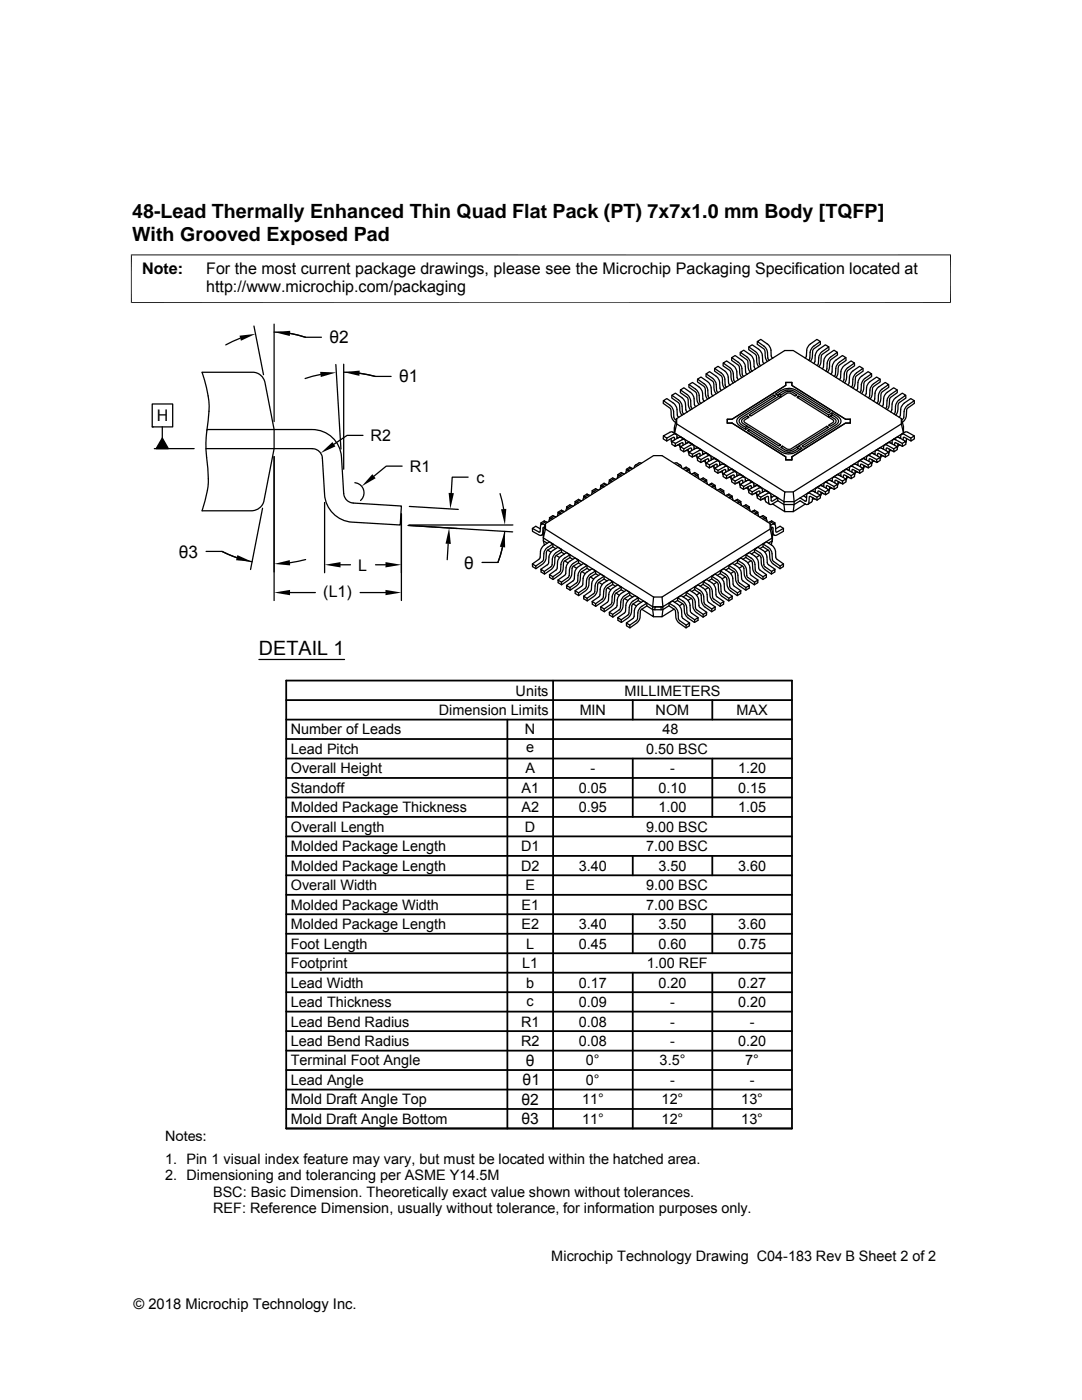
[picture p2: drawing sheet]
<svg xmlns="http://www.w3.org/2000/svg" width="216mm" height="279mm" viewBox="0 0 216 279" stroke-linecap="round" stroke-linejoin="round" font-family="sans-serif">
<g fill="none" stroke="#000" stroke-width=".25">
<path d="M40.3 74.3h10.1a2.53 2.53 0 0 1 2.5 2l1.8 9.4v3.8l-2 10.4a2.55 2.55 0 0 1-2.5 2h-9.9a18.8 18.8 0 0 0 .9-10.6 24.2 24.2 0 0 1 .3-7.3 18.4 18.4 0 0 0-1.2-9.7zM47.9 67.5l-2.9 1.3M50.7 65.1l1.9 9.7M54.7 64.7v19.4M54.7 66.3a19.7 19.7 0 0 1 6.3 1M57.9 66.5l3 .8M61 67.3h3.1M63.9 74.7l-3 .8M67 72.7l1 16.9M68.6 72.7v20.9M68.6 74.3l3.8 .3 2.5 .5M71.8 74.5l3.1 .6h3.1"/>
<path d="M132.4 80l-.1 .5 1.3 .9a1.83 1.83 0 0 1 .3 1.5 1.8 1.8 0 0 0 .9 1.4M134.1 78.9l-.1 .5 1.3 .9 .3 .4a3.2 3.2 0 0 0 .5 2.2M135.8 77.8l-.1 .6 1.4 .9a1.81 1.81 0 0 1 .2 1.5l.5 1M137.5 76.8v.5l1.2 .9a1.98 1.98 0 0 1 .4 1.5l.4 1M139.2 75.7v.5l1.3 .9a2.03 2.03 0 0 1 .3 1.5l.4 1.1M140.9 74.6v.5l1.3 1a1.9 1.9 0 0 1 .3 1.4l.4 1.1M142.2 79l-.2-.4-.1-1.4-.4-.7-1.6-1.3-.7 .5 1.4 1 .4 .4 .2 .6 .1 1.3 .3 .4M142.6 73.5v.6l1.3 .9a2.01 2.01 0 0 1 .3 1.5l.4 1M143.3 78.3h.1M144 77.9l-.3-.3-.1-1.4-.2-.6-.5-.5-1.3-.9-.7 .4 1.3 .9 .5 .6 .2 .5 .1 1.3 .3 .4M144.3 72.5v.5l1.3 .9a1.96 1.96 0 0 1 .3 1.5l.4 1M144.9 77.3h.1"/>
<path d="M145.6 76.8l-.2-.4-.1-1.3-.2-.5-.4-.5-1.4-1-.7 .4 1.3 .9 .5 .6 .2 .5 .1 1.4 .2 .4M145.6 76.8h.1M146 71.4v.5l1.3 1a1.89 1.89 0 0 1 .3 1.5l.4 1M147.3 75.8h.1M147.3 75.8l-.2-.5a2.82 2.82 0 0 0-.3-1.8l-.5-.6-1.3-.9-.7 .5 1.3 .9a1.74 1.74 0 0 1 .7 1.2l.1 1.2 .3 .4M147.7 70.3v.5l1.3 1 .2 .3a3.2 3.2 0 0 0 .5 2.2M149.1 74.7l-.3-.4-.2-1.6-.5-.7-1.4-1-.7 .4 1.4 1 .4 .4 .2 .6 .1 1.3 .3 .4M149.1 74.7h.1M149.4 69.2v.6l1.3 .9 .2 .4a3.4 3.4 0 0 0 .5 2.1M150.7 73.6h.1M150.7 73.6l-.2-.4a2.82 2.82 0 0 0-.3-1.9l-.5-.5-1.3-.9-.7 .4 1.3 .9 .5 .6 .2 .5 .1 1.4 .3 .4M151.1 68.2v.5l1.3 .9a1.99 1.99 0 0 1 .3 1.5l.4 1"/>
<path d="M151.8 73h.1M152.5 72.6l-.3-.4-.1-1.4-.2-.5-.5-.6-1.3-.9-.7 .4 1.5 1.1 .3 .4 .2 .5 .1 1.4 .3 .4M153.5 71.9h.1M154.2 71.5l-.3-.5a2.8 2.8 0 0 0-.3-1.8l-.4-.5-1.4-1-.7 .5 1.3 .9 .5 .5 .2 .6 .1 1.4 .3 .3M154.4 78.8l.2 .3M155.4 78.6l-.4 .2M155.8 78.8v.4l-.4-.1M156.8 76.3h1.2v.6l10.7 6.8h1M156.8 76.9l-10.7 6.8h-1v.7M156.8 76.3v.6M159 79.3l.4-.2 5.9 3.7 .7-.4 .6 .4a1.71 1.71 0 0 1 1.2 1.3l-.2 .4-.4 .5-6.8 4.3-.4-.3 6.9-4.2 .3-.4a.89 .89 0 0 0-.6-1.2l-.6-.4-.3 .2 .8 .6 .3 .4-.3 .5-.8 .6-.4-.2 1-.7-.1-.4zM159.4 79.1l-.2 .3"/>
<path d="M160.7 71.5l.2-.4 .2-1.6 .5-.8 1.4-1 .7 .5-1.5 1-.3 .4-.2 .6-.1 1.3-.3 .4M162.4 72.5l.2-.4a2.82 2.82 0 0 1 .3-1.8l.5-.6 1.3-.9 .7 .4-1.3 .9-.5 .6-.2 .5-.1 1.4-.3 .4M163.7 68.2v.5l-1.3 .9-.2 .3-.1 1.6-.4 .6M164.1 73.6l.2-.4 .2-1.6 .5-.7 1.4-1 .7 .4-1.3 .9-.5 .6-.2 .5-.1 1.3-.3 .4M165.4 69.2v.6l-1.4 1-.1 .3a3.3 3.3 0 0 1-.5 2.1M165.8 74.7l.2-.5a2.79 2.79 0 0 1 .3-1.8l.5-.5 1.3-.9 .7 .4-1.3 .9-.5 .5-.2 .6-.1 1.3-.2 .4M167.1 70.3v.5l-1.3 1a1.98 1.98 0 0 0-.3 1.4l-.4 1.1M167.5 75.8l.2-.4 .1-1.4 .4-.7 1.6-1.3 .7 .5-1.7 1.3-.3 .7-.1 1.3-.3 .4M168.8 71.4v.5l-1.3 .9a1.88 1.88 0 0 0-.3 1.5l-.4 1M169.2 76.8l.2-.3 .1-1.4 .4-.8 1.6-1.2 .7 .4-1.3 .9-.5 .6-.2 .5-.1 1.4-.2 .3M170.5 72.5v.5l-1.3 .9a1.85 1.85 0 0 0-.3 1.4l-.4 1.1M170.9 77.9l.2-.4 .1-1.2a1.87 1.87 0 0 1 .7-1.2l1.3-.9 .7 .4-1.4 1-.4 .5-.2 .5-.1 1.3-.2 .4"/>
<path d="M172.2 73.5v.6l-1.4 1a1.84 1.84 0 0 0-.2 1.4l-.4 1M172.6 79l.2-.5 .1-1.3 .4-.7 1.6-1.3 .7 .5-1.4 1-.4 .4-.2 .6-.1 1.3-.2 .4M173.9 74.6v.5l-1.3 1a1.54 1.54 0 0 0-.3 1.5l-.4 .9M175.6 75.7v.5l-1.3 .9-.2 .4a3.3 3.3 0 0 1-.5 2.1M177.3 76.8l.1 .5-1.3 .9a1.77 1.77 0 0 0-.3 1.4l-.5 1.1M179 77.8v.6l-1.3 .9-.2 .4a3.4 3.4 0 0 1-.5 2.1M180.7 78.9l.1 .5-1.3 .9a1.83 1.83 0 0 0-.3 1.5l-.4 1M182.4 80l.1 .5-1.3 .9-.3 .5a2.3 2.3 0 0 1-.8 2.4h-.1M30.4 80.6h4.1v4.6h-4.1zM30.4 85.2h.1M30.8 89.5h7.9M32.4 85.2v2.2"/>
<path d="M32.4 87.4l1.2 2.1h-2.4zM41.3 85.7h21a5.8 5.8 0 0 1 5.8 5.5l.5 7.3a2.03 2.03 0 0 0 1.9 1.9l9.6 .6-.2 3.8-9.6-.6a5.9 5.9 0 0 1-5.5-5.5l-.5-7.3a2.03 2.03 0 0 0-2-1.9h-21.2M54.7 91.1v28.7M70.8 96.3a2.04 2.04 0 0 1 1.7 1.4 2.04 2.04 0 0 1-.6 2.2M72.4 86.9h-3.1l-2.7 1.8M80.2 93h-3.1l-2.5 2M93.4 95.2h-3.2l-.2 3.2M99.8 98.5l.7 3.1M115.8 99.9l-.4-.2-.7 .4 .1 .3M116.1 99.9h-.5l-.7 .5M116.5 99l.2 .2M117.1 99.3a.46 .46 0 0 0-.5 0 .46 .46 0 0 0-.2 .5"/>
<path d="M117.5 98.8l-.4-.2-.6 .4v.3M117.8 98.9l-.5-.1-.8 .5M118.2 97.9l.2 .2M118.8 98.2h-.5l-.1 .1-.1 .4M119.2 97.7l-.3-.2-.7 .4v.4M119.5 97.8l-.5-.1-.7 .5M119.9 96.9l.2 .1M120.5 97.2a.45 .45 0 0 0-.5-.1 .45 .45 0 0 0-.2 .5M120.9 96.6l-.4-.2-.6 .5v.3M121.2 96.7l-.4-.1-.8 .5M121.6 95.8l.2 .1M122.2 96.1a.44 .44 0 0 0-.5 0 .44 .44 0 0 0-.2 .5"/>
<path d="M122.6 95.6l-.3-.2-.7 .4v.3M122.9 95.7l-.5-.1-.7 .5M123.3 94.7l.2 .2M123.9 95l-.4-.1-.2 .2-.1 .4M124.3 94.5l-.3-.2-.7 .4v.3M124.6 94.6l-.4-.1-.8 .5M125 93.7l.2 .1M125.6 94a.44 .44 0 0 0-.5-.1 .44 .44 0 0 0-.2 .5M126 93.4l-.3-.2-.7 .5v.3M126.3 93.5l-.4-.1-.8 .5M127.3 92.9a.46 .46 0 0 0-.5-.1 .46 .46 0 0 0-.2 .5M128 92.5l-.4-.1-.8 .4"/>
<path d="M132.4 87l-.1 .6 .7 .4 .1-.6M133.9 87.5l.2 .8M134.1 88.1l-.1 .6 .7 .4 .1-.6M134.6 92.5l.4-.1 .8 .4M134.6 86.1v.3M134.6 87.8v-.5l-.2-.1-1.4 .8M134.6 85.3v.8M134.9 86.7l-.9-.5-1.6 .8 .7 .4 1.2-.7a.45 .45 0 0 1 .5-.1 .45 .45 0 0 1 .3 .5v.4M135 83.5l21.6-13.5h1.7l21.6 13.5 .4 1.6v1.3M135 84.6v-1.1l-.4 1.6v1.4M135.1 87.3l.2 .1M135.2 92.9a.47 .47 0 0 1 .6-.1 .47 .47 0 0 1 .2 .6"/>
<path d="M135.4 88.8l.2 .1M135.4 83.3l-.3-.4-.1-1.6-.5-.8-1.4-1-.7 .5 1.3 .9 .5 .5a2.82 2.82 0 0 1 .3 1.8l.1 .4 .3 .2M135.5 87.3l.2-.2 .7 .5M135.6 88.6l.2 .8M135.6 88.6l-.5 .3M135.8 89.2l-.1 .5 .7 .5 .1-.6M136.2 93.5l.5-.1 .8 .5M136.3 88.9v-.5l-.2-.1-1.4 .8M136.4 87.6h.1M136.6 93.4l.3-.2 .7 .5v.3M136.6 87.7l-.9-.5-1.6 .9 .7 .4 1.6-.8 .4 .3v.6M136.8 88.3l.2 .2"/>
<path d="M136.9 94l.6-.1 .2 .5M137.1 89.9l.3 .1M137.1 82.2l-.3-.4v-1.3l-.4-.8-1.6-1.2-.7 .4 1.4 1 .4 .5 .2 .5 .1 1.3 .2 .4M137.1 82.2h.1M137.2 88.4l.3-.2 .6 .5M137.3 89.7l.2 .8M137.3 89.7l-.5 .3M137.5 90.2v.6l.6 .4 .1-.5M137.6 93.7l-.3 .1M138 94.6l.4-.1 .8 .5M138 89.9v-.4l-.2-.1-1.4 .8M138.1 81.6h.1"/>
<path d="M138.1 88.6v.1M138.3 94.5l.3-.2 .7 .4v.3M138.3 88.8l-.7-.4-.3-.1-1.5 .9 .7 .4 1.3-.7a.44 .44 0 0 1 .4-.1 .44 .44 0 0 1 .3 .4v.4M138.5 91l.5-.3 .2 .9M138.5 89.4l.2 .1M138.6 95a.47 .47 0 0 1 .6 0 .47 .47 0 0 1 .2 .5M138.8 90.9l.2 .2M138.8 81.1l-.2-.4-.2-1.5-.4-.7-1.5-1.1-.7 .4 1.4 1 .4 .5a2.82 2.82 0 0 1 .3 1.8l.2 .5M138.8 81.1h.1M138.9 89.5l.3-.2 .6 .5M139.2 91.3v.6l.6 .4 .1-.6M139.3 94.7l-.3 .2"/>
<path d="M139.7 95.7l.4-.1 .8 .5M139.7 91l-.1-.5-1.5 .7M139.8 89.7h.1M140 95.6l.3-.2 .7 .4v.3M140 89.9l-.9-.5-1.6 .8 .7 .5 1.7-.9 .3 .3v.6M140.2 90.5l.2 .1M140.3 96.1h.7l.1 .5M140.5 92l.3 .2M140.5 80.1h.1M140.5 80.1l-.2-.4-.1-1.4-.4-.8-1.6-1.2-.7 .5 1.3 .8 .5 .6 .2 .5 .1 1.4 .3 .4M140.6 90.5l.3-.2 .6 .5M140.7 91.8l.2 .8"/>
<path d="M140.7 91.8l-.5 .3M140.9 92.4v.5l.6 .5 .1-.6M141 95.8l-.3 .1M141.4 96.8l.4-.2 .8 .5M141.4 92.1v-.5l-.2-.1-1.4 .8M141.5 90.8h.1M141.7 96.6l.3-.2 .7 .5v.3M141.7 91l-.9-.5-1.6 .8 .7 .4 1.3-.7a.46 .46 0 0 1 .4-.1 .46 .46 0 0 1 .3 .5v.4M141.9 91.6l.2 .1M142 97.2l.7-.1 .1 .6M142.2 93.1l.3 .1M142.3 91.6l.3-.2 .7 .5"/>
<path d="M142.5 92.9l.1 .8M142.5 92.9l-.6 .3M142.6 93.5v.5l.7 .4v-.5M142.7 96.9l-.2 .1M143.1 97.8l.5-.1 .7 .5M143.1 93.2v-.5l-.2-.1-1.4 .8M143.3 91.8l-.1 .1M143.4 97.7l.3-.2 .7 .4v.4M143.4 92l-1-.5-1.5 .9 .7 .4 1.7-.8a.77 .77 0 0 1 .3 .9M143.6 92.6l.2 .2M143.7 98.3a.48 .48 0 0 1 .6-.1 .48 .48 0 0 1 .2 .5M143.9 94.1l.3 .2"/>
<path d="M144 92.7l.3-.2 .6 .5M144.1 93.9l.2 .9M144.1 94l-.5 .3M144.3 94.5v.6l.6 .4 .1-.6M144.4 97.9l-.2 .2M144.8 98.9l.4-.1 .8 .5M144.8 94.2v-.4l-.2-.1-1.3 .7M144.9 92.9v.1M145.1 98.8l.3-.2 .7 .4v.3M145.1 93.1l-.8-.5-1.7 .9 .7 .4 1.3-.7a.44 .44 0 0 1 .5-.1 .44 .44 0 0 1 .2 .4v.4M145.1 84.4h1M145.3 93.7l.2 .1"/>
<path d="M145.5 99.3a.46 .46 0 0 1 .5 0 .46 .46 0 0 1 .2 .5M145.6 95.2l.3 .2M145.7 93.7l.3-.1 .7 .5M145.9 95l.1 .8M145.9 95.1l-.6 .2M146 95.6v.6l.7 .4v-.6M146.1 84.4l10.7 6.8v.6h1.2M146.1 99l-.2 .2M146.5 100l.5-.1 .7 .5M146.5 95.3l-.1-.5-1.5 .7M146.7 94h-.1M146.8 99.9l.4-.2 .6 .4v.3"/>
<path d="M146.8 94.2l-.9-.5-1.6 .8 .7 .4 1.7-.8 .3 .3v.6M147 94.8l.2 .1M147.2 83.5l.4-.4 6.8-4.3 .3 .3-7.1 4.6a.9 .9 0 0 0 .6 1.2l.6 .4 .3-.2-.8-.6-.3-.5 .3-.4 .8-.6 .4 .2-1 .7 .1 .4 7.2 4.5-.4 .2-5.9-3.7-.7 .4a2.84 2.84 0 0 1-1.8-1.7zM147.3 96.3l.3 .1M147.4 94.8l.3-.2 .7 .5M147.6 96.1l.1 .8M147.6 96.1l-.6 .3M147.7 96.7v.5l.7 .5v-.6M148.2 96.4v-.5l-.2-.1-1.3 .8M148.4 95.1h-.1M148.5 95.2l-.9-.4-1.6 .8 .7 .4 1.3-.7a.44 .44 0 0 1 .5-.1 .44 .44 0 0 1 .2 .4v.5M148.7 95.9l.2 .1"/>
<path d="M148.8 85.3v.4M149 97.3l.3 .2M149.1 95.9l.3-.2 .7 .5M149.1 83l.2 .3M149.1 85.1l.4 .2M149.1 85.9l.4-.2 6.8 4.3a2.6 2.6 0 0 0 3.1-.5l-.4-.2a2.17 2.17 0 0 1-3.2 0l.3-.3 .9 .6h.8l7.2-4.5 .3 .2-5.9 3.7 .6 .5a3.8 3.8 0 0 1-3.5 1zM149.3 97.2l.1 .8M149.3 97.2l-.6 .3M149.4 97.7v.6l.7 .4v-.5M149.5 82.8l5.9-3.7-.7-.5a3.6 3.6 0 0 1 4.2-.7l6.8 4.3-.4 .2-6.8-4.3a2.6 2.6 0 0 0-3.1 .5l.4 .2a2.13 2.13 0 0 1 3.2 0l-.3 .3-1.1-.7-.5 .1-7.3 4.5zM149.5 85.7l-.2 .3M149.9 97.5l-.1-.6-1.4 .8"/>
<path d="M150.1 96.1l-.1 .1M150.2 96.3l-.8-.5-1.7 .9 .7 .4 1.7-.8 .3 .3 .1 .6M150.4 96.9l.2 .1M150.7 98.4l.3 .2M150.8 96.9l.3-.1 .7 .5M151 98.2l.1 .9M151 98.3l-.6 .3M151.1 98.8v.6l.7 .4v-.6M151.6 98.5v-.4l-.2-.1-1.3 .7M151.8 99.8l1.4-.7 .2 1.3a.45 .45 0 0 0 .8 .2l1-.7M151.8 97.2h-.1M151.9 97.4l-.8-.5-1.7 .8 .7 .5 1.3-.8a.46 .46 0 0 1 .5 0 .46 .46 0 0 1 .2 .4v.4"/>
<path d="M152.1 98l.2 .1M152.4 99.5l.3 .2M152.5 98l.3-.1 .7 .5M152.7 99.3l.1 .8 .8 .5M152.7 99.4l-.6 .2M153.5 98.3h-.1M153.6 98.5l-.9-.5-1.6 .8 .7 .4 1.3-.7a.44 .44 0 0 1 .5-.1 .44 .44 0 0 1 .2 .4l.2 1.2 1.2-.6M153.8 99.1l.3 .1M153.9 99.3l.6-.4 .7 .5v.5M155.2 99.9l1.2 .8 .2 1.4-2.5-1.5M156.1 89l-.2 .3M156.6 98.2l-21.6-13.6-.4 1.8 21.8 13.7 .2-1.9h1.7"/>
<path d="M159.4 89.5l.3 .1M159.4 89l-.4 .3M160.3 99l.7 .3M161 99.1l-.2 .1M161.2 98.5l.9-.5 1.6 .8-.7 .4-1.3-.7a.44 .44 0 0 0-.5-.1 .44 .44 0 0 0-.2 .4l-.2 1.2-1.1-.6M161.4 98.3h.1M162 97.9l.3 .1M162.1 99.4l.6 .2M162.1 99.3v.8l-.9 .5M162.4 99.5l-.3 .2M162.7 98l-.2 .1M162.9 97.4l.8-.5 1.7 .8-.7 .5-1.3-.8a.46 .46 0 0 0-.5 0 .46 .46 0 0 0-.2 .4l-.1 .4"/>
<path d="M163.1 97.2h.1M163.2 98.5v-.4l.1-.1 1.4 .7M163.7 98.8v.6l-.7 .4v-.6M163.7 96.8l.3 .1M163.8 98.2l-.1 .9M163.8 98.3l.6 .3M164.1 98.4l-.3 .2M164.4 97l-.2 .1M164.6 96.3l.8-.5 1.7 .9-.7 .4-1.3-.7a.44 .44 0 0 0-.5-.1 .44 .44 0 0 0-.2 .4v.5M164.8 96.2h.1M164.9 97.5v-.5l.2-.1 1.3 .8M165 85.1l.2 .3"/>
<path d="M165.3 82.8v.4l.4-.2M165.4 97.7v.6l-.7 .4v-.5M165.4 95.7l.3 .2M165.5 97.2l-.1 .8M165.5 97.2l.6 .3M165.8 97.4l-.3 .2M166 82.4v.4M166.1 95.9l-.2 .1M166.3 95.2l1-.4 1.5 .8-.7 .4-1.3-.7a.44 .44 0 0 0-.5-.1 .44 .44 0 0 0-.2 .4v.5M166.5 95.1h.1M166.6 96.4v-.5l.2-.1 1.3 .8M167.1 96.7v.5l-.7 .5v-.6"/>
<path d="M167.2 94.7l.2 .1M167.2 96.1l-.1 .8M167.2 96.1l.6 .3M167.5 96.3l-.3 .2M167.8 94.8l-.2 .1M168 94.2l.8-.5 1.7 .8-.7 .4-1.3-.7a.46 .46 0 0 0-.5 0 .46 .46 0 0 0-.2 .4v.4M168.2 94h.1M168.3 95.3v-.4l.2-.1 1.3 .7M168.8 95.6v.6l-.7 .4v-.6M168.8 93.6l.3 .1M169 95l-.2 .8M169 95.1l.5 .2"/>
<path d="M169.2 95.2l-.3 .2M169.5 93.7l-.2 .2M169.7 83.7v.7h-1l-10.7 6.8v.6M169.7 93.1l.9-.5 1.6 .9-.7 .4-1.4-.8h-.3l-.2 .1-.1 .7M169.9 92.9v.1M170 94.2v-.4l.2-.1 1.4 .7M170.5 94.5v.6l-.7 .4v-.6M170.6 92.5l.2 .2M170.6 93.9l-.1 .9M170.6 94l.6 .3M170.9 94.1l-.3 .2M171.2 92.7l-.2 .1"/>
<path d="M171.4 92l.7-.4 .3-.1 1.5 .9-.7 .4-1.3-.7a.44 .44 0 0 0-.4-.1 .44 .44 0 0 0-.3 .4v.5M171.6 91.9h.1M171.7 93.2v-.5l.2-.1 1.3 .8M172.2 93.5v.5l-.6 .4-.1-.5M172.3 91.4l.2 .2M172.4 92.9l-.2 .8M172.4 92.9l.5 .3M172.6 93.1l-.3 .2M172.9 91.6l-.2 .1M173.1 91l.9-.5 1.6 .8-.7 .4-1.4-.8h-.3l-.2 .1-.1 .8M173.3 90.8h.1M173.4 92.1v-.4l.2-.2 1.4 .8"/>
<path d="M173.9 92.4v.5l-.7 .5v-.6M174 90.4l.2 .1M174.1 91.8l.5 .3M174.1 91.8l-.2 .8M174.3 80l.2-.3 .2-1.7 .5-.7 1.4-1 .7 .5-1.3 .8-.5 .6a2.82 2.82 0 0 0-.3 1.8l-.2 .5M174.3 92l-.3 .2M174.6 90.5l-.2 .1M174.8 89.9l.9-.5 1.6 .8-.7 .5-1.4-.8-.3-.1-.2 .2-.1 .7M175 89.7h.1M175.1 91v-.5h.2l1.4 .7M175.6 91.3v.6l-.6 .4-.1-.6M175.7 89.3l.2 .2"/>
<path d="M176 81.1l.3-.4v-1.1a1.74 1.74 0 0 1 .7-1.3l1.3-.9 .7 .4-1.4 1-.4 .5-.2 .5-.1 1.4-.2 .3M176 90.9l-.3 .2M176.3 89.5l-.2 .1M176.3 91l-.5-.2-.2 .8M176.5 88.8l1-.5 1.5 .9-.7 .4-1.3-.7a.43 .43 0 0 0-.4-.1 .43 .43 0 0 0-.3 .4v.4M176.7 88.6v.1M176.8 89.9v-.4l.2-.1 1.4 .8M177.3 90.2l.1 .6-.7 .4-.1-.5M177.4 88.2l.2 .2M177.5 89.7l.5 .3M177.5 89.7l-.2 .8M177.7 82.2l.2-.4 .1-1.3 .4-.8 1.6-1.2 .7 .4-1.3 .9-.5 .6a2.79 2.79 0 0 0-.3 1.8l-.2 .4"/>
<path d="M177.7 89.9l-.2 .1M178 88.4l-.2 .1M178.2 87.7l.9-.5 1.6 .9-.7 .4-1.6-.8-.3 .2-.1 .7M178.4 87.6h.1M178.5 88.9v-.5l.2-.1 1.4 .8M179 89.2v.5l-.6 .5-.1-.6M179.1 87.1l.2 .2M179.2 88.6l-.2 .8M179.2 88.6l.5 .3M179.4 83.2l.3-.3 .1-1.7 .5-.7 1.4-1 .7 .5-1.3 .9-.5 .5-.2 .6-.1 1.3-.4 .5M179.5 88.8l-.3 .2M179.7 87.3l-.1 .1"/>
<path d="M179.9 84.6l-21.6 13.6 .2 1.9h-2.1v.6h2.1l-.2 1.4h-1.7M179.9 83.5v1.1l.4 1.8M179.9 86.7l.9-.5 1.6 .8-.7 .4-1.4-.8h-.3l-.2 .2-.1 .7M180.2 87.8v-.4l.2-.2 1.4 .8M180.3 86.4l-21.8 13.7v.6l1.2-.8 .9 .7a.46 .46 0 0 0 .5 .1 .46 .46 0 0 0 .3-.5l.2-1.1 1.4 .7M180.7 88.1l.1 .6-.7 .4-.1-.6M180.9 87.5l-.2 .8M182.4 87l.1 .6-.7 .4-.1-.6M41.1 110h3.2l2.3 1.1 3.7 1M44.3 110.1l2.9 1.2M52.4 101.4l-2.4 12.3M57.9 118.3h5"/>
<path d="M61 111.7l-3.1 .6M64.8 100.3v14M67.9 112.7h2M71.9 118.3h5M74.9 112.7h2M80.1 102.6v17.2M81.7 101.1l9.7 .6M81.7 104.8h20.6M89.4 108.5l-.2 3.2M91.2 105.5l-9.8-.6 20.9 1.3M96.2 112.2h3.2M100.3 109.2l-.9 3"/>
<path d="M100.7 106l-.1 1.3a21.4 21.4 0 0 1-1.2 4.9M107.9 113.6l1.4-.9 .2-.4a2.89 2.89 0 0 1 .3-1.9 3.2 3.2 0 0 1 1.5-1.2l.7 .4a3.1 3.1 0 0 0-1.5 1.3 2.88 2.88 0 0 0-.3 1.8l-.2 .4-1.4 .9M107.9 104.4l.3 .1M108.4 106.6l-.3 .2M108.4 107.9l.2 .9M108.6 108.8l-.7 .8-.2 1.8-1.5 1.1M108.6 108.8l1-.7 .7 .5-1.3 .9-.5 .8-.1 1.6-1.5 1.1M108.6 105.3h-.2l-.1 1.1-.3 .4h-.5l-1.2-.8-.1-.5 .7-.5 .9 .5M108.8 104.8l-.2-.1a.46 .46 0 0 0-.5-.1 .46 .46 0 0 0-.3 .4l-.1 1.2-1.5-.7M108.8 104.5l21.6-13.6h1.7l21.6 13.6 .4 1.6v1.8M108.8 105.6v-1.1l-.4 1.6v1.8l.8 .5M109 104.2l-.4-.3-.7 .5v.3"/>
<path d="M109.2 104.2h-.4l-.8 .4M109.3 109.8l.6 .4M109.6 114.7l1.5-1.1 .2-1.5 .4-.9 1.4-.9 .6 .4a2.63 2.63 0 0 0-1.8 3.1l-.3 .4-1.3 .9M109.6 103.3l.3 .2M110.3 103.6a.44 .44 0 0 0-.6 0 .44 .44 0 0 0-.2 .5M110.3 108.6v.5l-1 .7-.3 .4a2.91 2.91 0 0 1-2.1 3.3l-.6-.4-.1-.6 .7 .5v.5M110.3 109.1l.6 .4M110.7 103.1l-.4-.2-.7 .4 .1 .3M111 103.2l-.5-.1-.8 .5M111 110.8l.7 .5M111.3 115.8l1.4-1 .2-.4a2.65 2.65 0 0 1 1.8-3l.7 .4a3.3 3.3 0 0 0-1.5 1.2l-.3 .7-.1 1.4-1.5 1.1M111.3 102.2l.3 .2"/>
<path d="M112 102.5h-.5l-.2 .1-.1 .4M112 109.6v.6l-1 .6-.3 .5a2.89 2.89 0 0 1-2.1 3.3l-.6-.4-.1-.6 .7 .4v.6M112 110.2l.6 .4M112.4 102l-.4-.2-.7 .4 .1 .4M112.6 102.1l-.4-.1-.8 .5M112.7 111.9l.6 .5M113.1 116.8l1.2-.9 .3-.4a2.62 2.62 0 0 1 1.9-3.1l.6 .5a3.2 3.2 0 0 0-1.5 1.2l-.2 .5-.2 1.6-1.5 1.1M113.1 101.2l.2 .1M113.7 101.5l-.5-.1-.2 .1-.1 .4M113.7 110.7v.6l-1.1 .7-.2 .4a2.95 2.95 0 0 1-2 3.3l-.7-.5-.1-.5 .7 .4 .1 .6M113.7 111.3l.6 .3M114.1 100.9l-.4-.2-.6 .5v.3"/>
<path d="M114.4 101l-.5-.1-.8 .5M114.4 113l.7 .4M114.7 117.9l1.4-.9 .2-.4a2.91 2.91 0 0 1 .3-1.9l.4-.4 1.2-.8 .7 .4-1.4 1-.5 1v1.2l-.3 .3-1.3 .9M114.7 100.1l.3 .1M115.4 100.4a.45 .45 0 0 0-.6-.1 .45 .45 0 0 0-.2 .5M115.4 111.8v.6l-1 .6-.2 .5a2.92 2.92 0 0 1-2.1 3.2l-.7-.4-.1-.5 .7 .4 .1 .5M115.4 112.4l.6 .3M116.1 114.1l.7 .4M116.5 119l1.3-.9 .2-.5a2.63 2.63 0 0 1 1.9-3l.6 .4-1.1 .8-.5 .6-.3 2-1.5 1M117.1 112.9v.5l-1 .7-.3 .4a2.93 2.93 0 0 1-2 3.3l-.7-.4v-.6l.6 .5 .1 .5M117.1 113.4l.6 .4M117.8 115.1l.7 .5"/>
<path d="M118.9 113.9v.6l-1.1 .7-.2 .4a2.96 2.96 0 0 1-2.1 3.3l-.7-.5-.1-.5 .7 .4 .1 .6M118.9 114.5l.5 .4M119.5 116.2l.7 .4M120.5 115v.6l-1.1 .7-.1 .4a2.89 2.89 0 0 1-2.1 3.2l-.7-.4v-.5l.6 .4 .1 .5M120.5 115.6l.6 .3M121.2 117.3l.7 .4M122.3 116.1v.5l-1.2 .8-.1 .3a2.93 2.93 0 0 1-2.1 3.3l-.7-.4v-.6l.7 .5v.5M122.3 116.6l.5 .4M122.9 118.4l.7 .4M124 117.2v.5l-1.2 .8-.1 .3a2.92 2.92 0 0 1-2.1 3.3l-.7-.4v-.6l.6 .4 .1 .6M124 117.7l.5 .4M124.6 119.4l.7 .5"/>
<path d="M125.7 118.2v.6l-1 .6-.3 .5a2.96 2.96 0 0 1-2.1 3.3l-.7-.5v-.5l.7 .4v.6M125.7 118.8l.5 .3M127.4 119.3v.6l-1.1 .6-.2 .4a2.88 2.88 0 0 1-2.1 3.3l-.7-.4v-.5l.7 .4v.5M127.4 119.9l.6 .3M130.4 119.1l-21.6-13.5-.4 1.8 21.8 13.7 .2-2h1.7M135.2 119.3v.6l1 .6 .3 .4a2.5 2.5 0 0 0 .7 2.3l1.4 1 .7-.4v-.5l-.7 .4v.5M135.2 119.8l-.6 .4M136.9 118.2v.6l1 .6 .3 .5a2.57 2.57 0 0 0 .7 2.3l1.4 1 .7-.5v-.5l-.7 .4v.6M136.9 118.7l-.6 .4M137.9 119.4l-.6 .4M138.6 117.7l-.6 .3M138.6 117.2v.5l1.1 .7 .2 .4a2.52 2.52 0 0 0 .7 2.3l1.4 1 .7-.4v-.6l-.7 .4v.6"/>
<path d="M139.6 118.3l-.6 .5M140.3 116.6l-.6 .4M140.3 116.1v.5l1.1 .7 .2 .4a2.53 2.53 0 0 0 .7 2.3l1.4 1 .7-.4v-.6l-.7 .5v.5M141.3 117.3l-.6 .4M142 115.5l-.6 .4M142 115v.6l1 .6 .3 .5a2.52 2.52 0 0 0 .7 2.2l1.4 1 .7-.4v-.5l-.7 .4v.5M143 116.2l-.6 .4M143.7 113.9v.6l1.2 .8 .1 .3a2.48 2.48 0 0 0 .7 2.3l1.4 1 .7-.5v-.5l-.6 .4-.1 .6M143.7 114.4l-.6 .4M144.7 115.1l-.6 .4M145.4 112.9v.5l1.2 .8 .1 .3a2.5 2.5 0 0 0 .7 2.3l1.4 1 .7-.4v-.6l-.7 .5v.5M145.4 113.4l-.6 .4"/>
<path d="M146.1 119l-1.3-.9-.2-.5a2.63 2.63 0 0 0-1.9-3l-.7 .4 1.4 .9 .4 .9 .2 1.5 1.4 1.1M146.5 114l-.7 .5M147.2 111.8v.6l1 .6 .2 .5a2.53 2.53 0 0 0 .7 2.2l1.4 1 .7-.4v-.5l-.6 .4-.1 .5M147.2 100.4h.6l.1 .5M147.2 112.3l-.7 .4M147.8 117.9l-1.4-1-.2-1.8-.5-.7-1.3-.9-.7 .4a3.2 3.2 0 0 1 1.6 1.2 2.88 2.88 0 0 1 .3 1.9l.2 .4 1.4 .9M147.8 100.1l-.2 .1M148.1 113l-.6 .4M148.2 101l.5-.1 .7 .5M148.5 100.9l.3-.2 .7 .5v.3M148.8 111.2l-.6 .4M148.8 110.7v.6l1.1 .7 .2 .4a2.56 2.56 0 0 0 .7 2.2l1.4 1.1 .7-.5v-.5l-.6 .4-.1 .6"/>
<path d="M148.9 101.5a.46 .46 0 0 1 .5-.1 .46 .46 0 0 1 .2 .6M149.5 116.8l-1.3-.9-.2-.3-.1-1.4-.4-.8-1.4-1-.7 .5a3.3 3.3 0 0 1 1.6 1.2l.2 .5 .2 1.6 1.4 1.1M149.5 101.2l-.2 .1M149.9 111.9l-.7 .4M149.9 102.1l.5-.1 .7 .5M150.2 102l.4-.2 .6 .4v.4M150.6 109.6v.6l1 .6 .2 .5a2.49 2.49 0 0 0 .7 2.3l1.4 1 .7-.4v-.6l-.6 .4-.1 .6M150.6 110.2l-.7 .4M150.6 102.6l.6-.1 .1 .5M151.2 115.8l-1.4-1-.1-.4a2.65 2.65 0 0 0-1.9-3l-.6 .4 1.1 .7 .4 .5a2.98 2.98 0 0 1 .3 1.9l.2 .4 1.4 .9M151.2 102.2l-.2 .2M151.6 110.8l-.7 .5"/>
<path d="M151.6 103.2l.5-.1 .7 .5M151.9 103.1l.4-.2 .6 .4v.3M152.3 108.6v.5l1 .7 .2 .4a2.57 2.57 0 0 0 .7 2.3l1.4 1 .7-.4v-.6l-.6 .5-.1 .5M152.3 109.1l-.7 .4M152.3 103.6h.6l.2 .5M152.9 114.7l-1.4-1.1-.2-1.4-.2-.7a3.3 3.3 0 0 0-1.6-1.2l-.7 .4a2.63 2.63 0 0 1 1.9 3.1l.3 .4 1.3 .9M152.9 103.3l-.2 .2M153.3 109.8l-.7 .4M153.3 104.3l.5-.1 .8 .4M153.4 108.4l.7-.5-.2 .8M153.6 104.2l.4-.3 .6 .5v.3M153.7 104.5v1.1l.4 1.8-21.8 13.7-.2-2 21.6-13.5"/>
<path d="M153.8 104.8a.53 .53 0 0 1 .5-.2 .53 .53 0 0 1 .4 .4l.2 1.2 1.4-.7M153.9 105.3h.3l.1 1.1 .2 .4h.5l1.3-.8v-.5l-.6-.5-.9 .5M154.1 106.4v1.3M154.1 107.1h.1M154.1 106.6l.4 .2M154.6 113.6l-1.4-1-.2-1.4a1.89 1.89 0 0 0-.7-1.3l-1.1-.7-.6 .4a3.2 3.2 0 0 1 1.5 1.3l.2 .5 .2 1.6 1.5 1M154.6 104.4l-.2 .1M156.3 112.5l-1.3-.9-.2-.4a2.88 2.88 0 0 0-.3-1.9 3.1 3.1 0 0 0-1.6-1.2l-.6 .5 1.3 .9 .4 .8 .2 1.5 1.5 1.2M160.7 100.6l-2.4 1.5M51.7 131.6h17M118.2 120l1.3-.9 .2-.4a2.77 2.77 0 0 1 .3-1.8 3.2 3.2 0 0 1 1.6-1.2l.7 .4a3.3 3.3 0 0 0-1.6 1.2l-.2 .6-.2 1.5-1.4 1.1M119.9 121.1l1.4-1.1 .2-1.5 .4-.8 1.4-1 .7 .5a3.2 3.2 0 0 0-1.6 1.2 2.89 2.89 0 0 0-.3 1.8l-.2 .4-1.4 .9"/>
<path d="M121.6 122.2l1.4-1.1 .3-1.8 .5-.7 1.2-.8 .7 .4-1.4 1-.4 .8-.1 1.5-1.5 1.1M123.3 123.3l1.4-1 .1-.4a2.89 2.89 0 0 1 .3-1.8 3.2 3.2 0 0 1 1.6-1.2l.7 .4a3.2 3.2 0 0 0-1.6 1.2l-.2 .6-.2 1.5-1.4 1.1M125 124.3l1.4-1.1 .3-1.8 .5-.7 1.2-.8 .7 .5a2.63 2.63 0 0 0-1.9 3l-.2 .5-1.3 .9M126.3 120.5l.7 .4M129.1 120.4v.5l-1.1 .7-.2 .4a2.39 2.39 0 0 1-.8 2.4l-1.3 .9-.7-.4v-.6l.7 .5v.5M129.1 120.9l1.1 .8 .2 1.4-2.4-1.5M130.7 121.1h-.5v.6h.5M130.7 121.1h.1M130.7 121.1h1.2M130.7 121.7h1.2M131.9 121.1h-1.2v.6M131.9 121.1h.4v.6h-.4"/>
<path d="M131.9 121.1v.6M133.5 120.9l-1.2 .8-.2 1.4h-1.7M133.5 120.4v.5l1.1 .7 .2 .4a2.56 2.56 0 0 0 .6 2.3l1.5 1 .7-.4v-.6l-.7 .5v.5M134.5 121.6l-2.4 1.5M136.2 120.5l-.6 .4M137.6 124.3l-1.4-.9-.1-.4a2.91 2.91 0 0 0-.4-1.8l-.3-.5-1.2-.8-.7 .5 1.4 .9 .4 .8 .1 1.4 .2 .4 1.3 .9M139.3 123.3l-1.3-.9-.2-.5a3 3 0 0 0-.4-1.8l-.3-.5-1.2-.7-.7 .4a3.2 3.2 0 0 1 1.6 1.2l.2 .6 .2 1.6 1.4 1M141 122.2l-1.3-1-.2-.4a2.64 2.64 0 0 0-1.9-3l-.7 .4a3.2 3.2 0 0 1 1.6 1.2 2.73 2.73 0 0 1 .3 1.9l.2 .4 1.3 .9M142.7 121.1l-1.5-1.1-.1-1.5-.4-.8-1.4-1-.7 .5a2.62 2.62 0 0 1 1.9 3l.2 .5 1.3 .8M144.4 120l-1.3-.9-.2-.4a2.89 2.89 0 0 0-.3-1.8 3.2 3.2 0 0 0-1.6-1.2l-.7 .4a3.1 3.1 0 0 1 1.6 1.2 2.88 2.88 0 0 1 .3 1.8l.2 .4 1.3 1"/>
</g>
<path d="M26.1 50.9h163.7M26.2 50.8v9.7M189.7 50.8v9.7M26.1 60.4h163.7" fill="none" stroke="#000" stroke-width=".2"/>
<g fill="#000">
<path d="M47.8 67l3.2-.4-2.9 1.4zM54.7 66.3l3.2-.3-.1 1.1zM63.9 74.2l3.2 .1-3.1 .9zM68.6 74.3l3.2-.3-.1 1zM32.4 87.4l1.2 2.1h-2.4zM64 90.4l2.3-2.2 .6 .9zM74.3 94.6l.7 .8-2.8 1.6zM89.5 98.4h1.1l-.7 3.2zM47.4 110.8l2.9 1.3-3.2-.3zM54.7 118.3l3.2-.6v1.1zM54.7 112.5l3.1-.7 .1 1zM64.8 112.7l3.1-.5v1z"/>
<path d="M76.9 112.2l3.2 .5-3.2 .5zM76.9 117.7l3.2 .6-3.2 .5zM89.6 105.4l.4 3.2-1.1-.1zM100.7 106l.1 3.3-1.1-.2zM100 101.6h1l-.2 3.2z"/>
</g>
<g fill="none" stroke="#000" stroke-width=".36">
<path d="M57.1 135.8h100.9v89.4h-100.9zM57.1 139.7h100.9M110.4 135.8v89.4M126.3 139.7v3.9M142.1 139.7v3.9M57.1 143.6h100.9M57.1 147.5h100.9M57.1 155.3h100.9M57.1 159.2h100.9M57.1 151.4h100.9M101.2 143.6v81.6M126.3 151.4v11.6"/>
<path d="M142.1 151.4v11.6M57.1 163h100.9M57.1 166.9h100.9M57.1 174.7h100.9M57.1 178.6h100.9M57.1 170.8h100.9M126.3 170.8v3.9M142.1 170.8v3.9M57.1 182.5h100.9M57.1 186.4h100.9M57.1 198h100.9M57.1 190.2h100.9"/>
<path d="M57.1 194.1h100.9M126.3 182.5v7.7M126.3 194.1v31.1M142.1 182.5v7.7M142.1 194.1v31.1M57.1 205.8h100.9M57.1 209.7h100.9M57.1 201.9h100.9M57.1 213.6h100.9M57.1 217.4h100.9M57.1 221.3h100.9"/>
</g>
<g font-size="3.9">
<text x="26.4" y="43.5">48-Lead Thermally Enhanced Thin Quad Flat Pack (PT) 7x7x1.0 mm Body [TQFP]</text>
<text x="26.4" y="48">With Grooved Exposed Pad</text>
<text x="51.7" y="130.8">DETAIL 1</text>
</g>
<g font-size="3.5">
<text x="65.8" y="68.5">θ2</text>
<text x="79.7" y="76.3">θ1</text>
<text x="35.7" y="111.3">θ3</text>
<text x="92.6" y="113.5">θ</text>
</g>
<g font-size="3.2">
<text x="28.4" y="54.6">Note:</text>
<text x="41.1" y="54.6">For the most current package drawings, please see the Microchip Packaging Specification located at</text>
<text x="41.1" y="58.3">http://www.microchip.com/packaging</text>
<text x="31.3" y="84.1">H</text>
<text x="74" y="88">R2</text>
<text x="81.8" y="94.2">R1</text>
<text x="95.1" y="96.4">c</text>
<text x="71.5" y="113.9">L</text>
<text x="64.5" y="119.1">(L1)</text>
</g>
<g font-size="3.1">
<text x="104.9" y="212.7">θ</text>
<text x="104.1" y="220.5">θ2</text>
<text x="104.3" y="216.6">θ1</text>
<text x="104.1" y="224.4">θ3</text>
</g>
<g font-size="2.9">
<text x="87.6" y="142.7">Dimension Limits</text>
<text x="102.9" y="138.8">Units</text>
<text x="115.7" y="142.7">MIN</text>
<text x="124.6" y="138.8">MILLIMETERS</text>
<text x="130.8" y="142.7">NOM</text>
<text x="147" y="142.7">MAX</text>
<text x="58" y="146.6">Number of Leads</text>
<text x="104.8" y="146.6">N</text>
<text x="132.2" y="146.6">48</text>
<text x="58" y="154.3">Overall Height</text>
<text x="58" y="150.5">Lead Pitch</text>
<text x="104.8" y="154.3">A</text>
<text x="105" y="150.2">e</text>
<text x="117.8" y="154.3">-</text>
<text x="128.9" y="150.5">0.50 BSC</text>
<text x="133.7" y="154.3">-</text>
<text x="147.3" y="154.3">1.20</text>
<text x="58" y="158.2">Standoff</text>
<text x="104.1" y="158.2">A1</text>
<text x="115.5" y="158.2">0.05</text>
<text x="131.4" y="158.2">0.10</text>
<text x="147.3" y="158.2">0.15</text>
<text x="58" y="162.1">Molded Package Thickness</text>
<text x="58" y="166">Overall Length</text>
<text x="104.1" y="162.1">A2</text>
<text x="104.8" y="166">D</text>
<text x="115.5" y="162.1">0.95</text>
<text x="128.9" y="166">9.00 BSC</text>
<text x="131.4" y="162.1">1.00</text>
<text x="147.3" y="162.1">1.05</text>
<text x="58" y="173.8">Molded Package Length</text>
<text x="58" y="169.9">Molded Package Length</text>
<text x="104" y="173.8">D2</text>
<text x="104" y="169.9">D1</text>
<text x="115.5" y="173.8">3.40</text>
<text x="128.9" y="169.9">7.00 BSC</text>
<text x="131.4" y="173.8">3.50</text>
<text x="147.3" y="173.8">3.60</text>
<text x="58" y="177.7">Overall Width</text>
<text x="104.8" y="177.7">E</text>
<text x="128.9" y="177.7">9.00 BSC</text>
<text x="58" y="185.4">Molded Package Length</text>
<text x="58" y="181.5">Molded Package Width</text>
<text x="104" y="185.4">E2</text>
<text x="104" y="181.5">E1</text>
<text x="115.5" y="185.4">3.40</text>
<text x="128.9" y="181.5">7.00 BSC</text>
<text x="131.4" y="185.4">3.50</text>
<text x="147.3" y="185.4">3.60</text>
<text x="58" y="189.3">Foot Length</text>
<text x="105" y="189.3">L</text>
<text x="115.5" y="189.3">0.45</text>
<text x="131.4" y="189.3">0.60</text>
<text x="147.3" y="189.3">0.75</text>
<text x="58" y="197.1">Lead Width</text>
<text x="58" y="193.2">Footprint</text>
<text x="104.2" y="193.2">L1</text>
<text x="105" y="197.1">b</text>
<text x="115.5" y="197.1">0.17</text>
<text x="129.1" y="193.2">1.00 REF</text>
<text x="131.4" y="197.1">0.20</text>
<text x="147.3" y="197.1">0.27</text>
<text x="58" y="201">Lead Thickness</text>
<text x="105.1" y="200.7">c</text>
<text x="115.5" y="201">0.09</text>
<text x="133.7" y="201">-</text>
<text x="147.3" y="201">0.20</text>
<text x="58" y="204.9">Lead Bend Radius</text>
<text x="58" y="208.7">Lead Bend Radius</text>
<text x="104" y="204.9">R1</text>
<text x="104" y="208.8">R2</text>
<text x="115.5" y="208.7">0.08</text>
<text x="115.5" y="204.9">0.08</text>
<text x="133.7" y="204.9">-</text>
<text x="133.7" y="208.7">-</text>
<text x="147.3" y="208.7">0.20</text>
<text x="149.6" y="204.9">-</text>
<text x="58" y="212.6">Terminal Foot Angle</text>
<text x="116.9" y="212.6">0°</text>
<text x="131.6" y="212.6">3.5°</text>
<text x="148.7" y="212.6">7°</text>
<text x="58" y="216.5">Lead Angle</text>
<text x="58" y="220.4">Mold Draft Angle Top</text>
<text x="116.1" y="220.4">11°</text>
<text x="116.9" y="216.5">0°</text>
<text x="132" y="220.4">12°</text>
<text x="133.7" y="216.5">-</text>
<text x="147.9" y="220.4">13°</text>
<text x="149.6" y="216.5">-</text>
<text x="32.9" y="227.6">Notes:</text>
<text x="58" y="224.3">Mold Draft Angle Bottom</text>
<text x="116.1" y="224.3">11°</text>
<text x="132" y="224.3">12°</text>
<text x="147.9" y="224.3">13°</text>
<text x="32.9" y="232.2">1. Pin 1 visual index feature may vary, but must be located within the hatched area.</text>
<text x="32.9" y="235.5">2. Dimensioning and tolerancing per ASME Y14.5M</text>
<text x="42.5" y="238.8">BSC: Basic Dimension. Theoretically exact value shown without tolerances.</text>
<text x="42.5" y="242.2">REF: Reference Dimension, usually without tolerance, for information purposes only.</text>
<text x="110" y="251.7">Microchip Technology Drawing C04-183 Rev B Sheet 2 of 2</text>
<text x="26.6" y="261.3">© 2018 Microchip Technology Inc.</text>
</g>
</svg>
